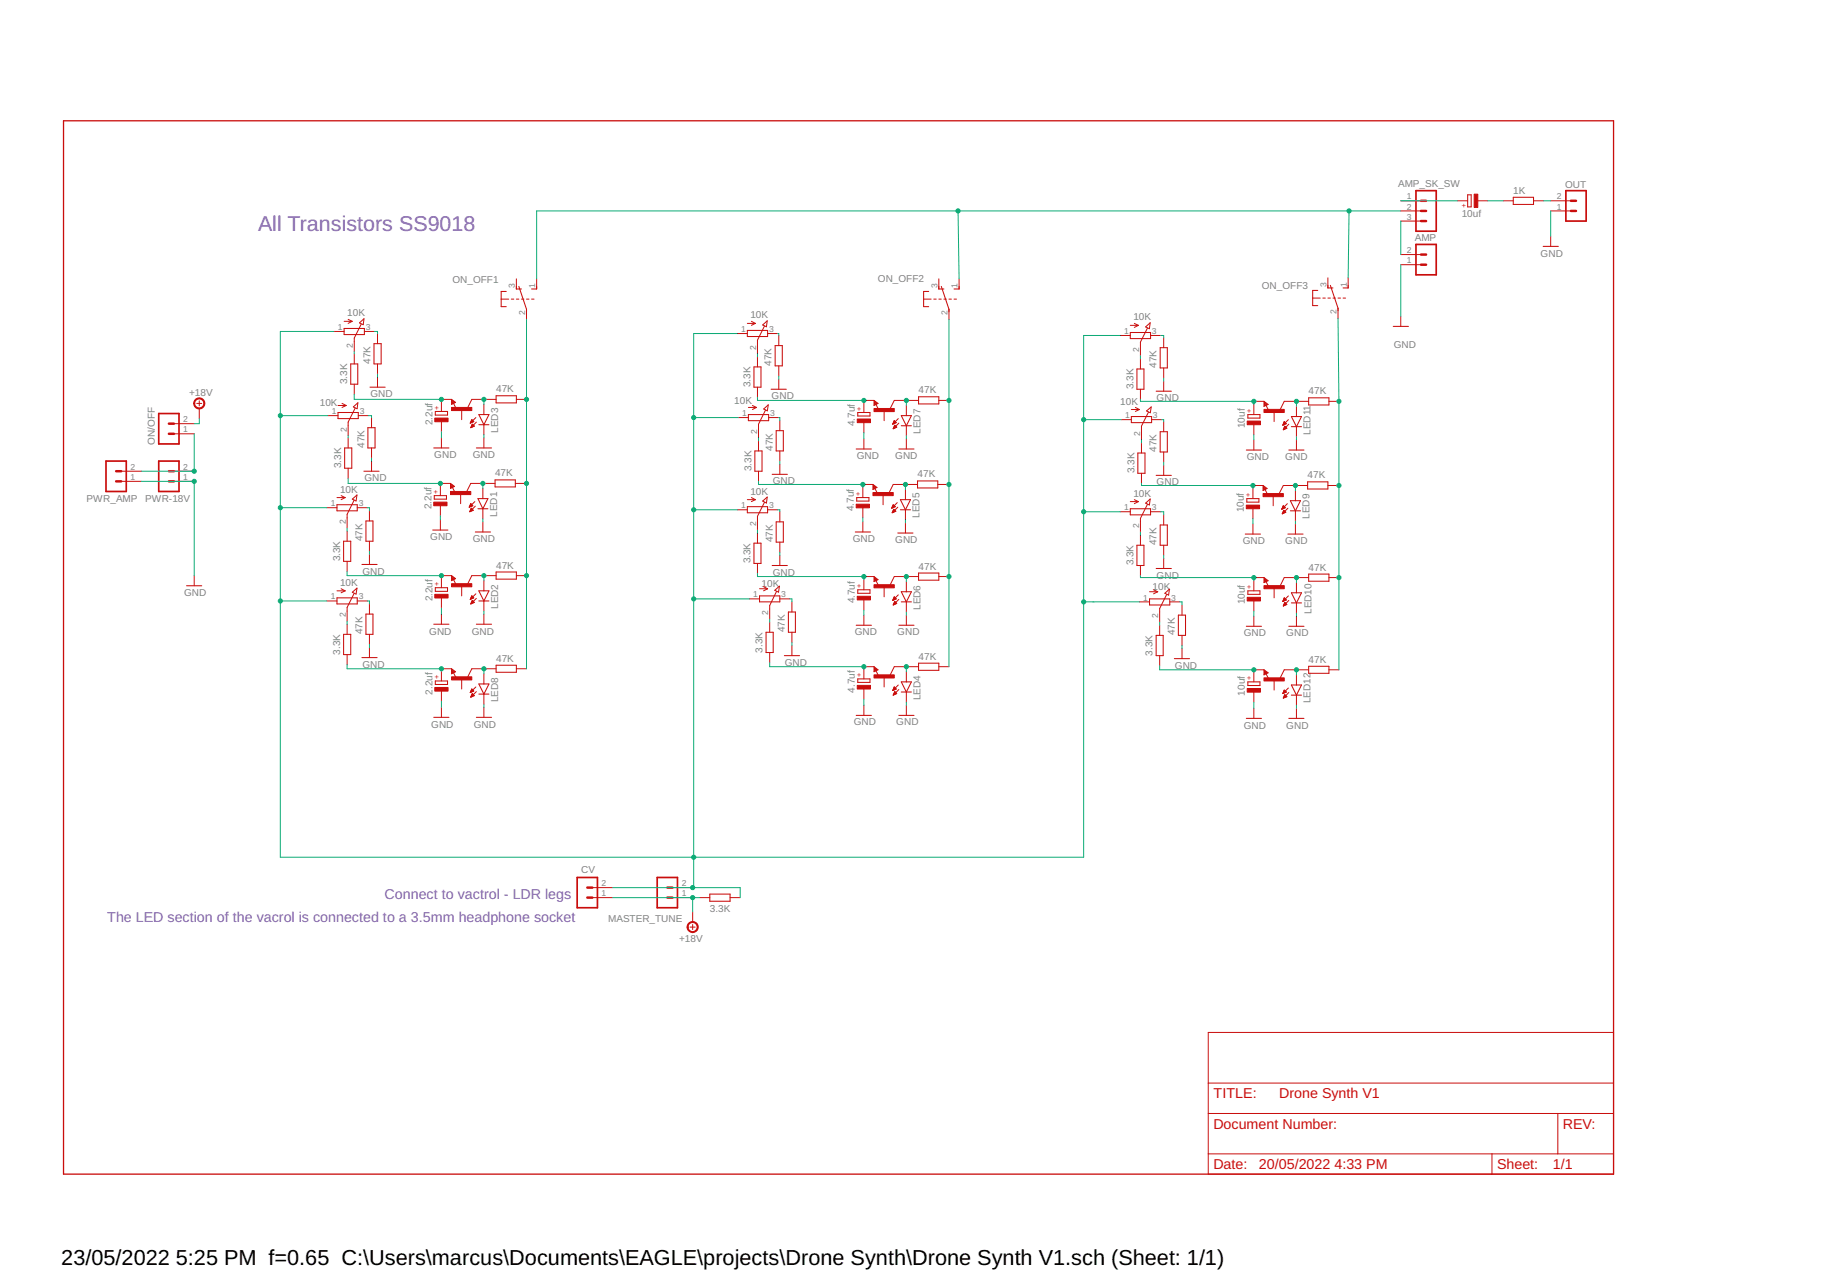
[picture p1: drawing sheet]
<svg xmlns="http://www.w3.org/2000/svg" width="297mm" height="210mm" viewBox="0 0 297 210" stroke-linecap="round" stroke-linejoin="round" font-family="sans-serif">
<g fill="none" stroke="#c90d0c" stroke-width=".16">
<path d="M228.2 32.7h3.3M228.2 34.4h3.3M228.2 36h3.3M237.5 32.7h1.6M240.8 32.7h1.6M244.9 32.7h1.7M249.9 32.7h1.6M252.7 32.7h3.3M252.7 38.5v1.7M252.7 34.4h3.3M54.4 54h1.7M56.1 52.4h1.3"/>
<path d="M56.7 52l.7 .4M57.4 52.4l-.7 .3M57.7 57.7v1.6M58.6 52.6l.7-.7-.1 1zM58.9 52.8l-1.2 2.3v2.2M59.4 54h1.6M61.5 54.4v1.6M61.5 59.3v1.7M81.7 48.7h1.2M83.3 48.7h.4M84.1 48.7h.4M84.1 45.4v1.7"/>
<path d="M85 48.7h.4M85.8 48.7h.4M85.8 50.4v1.6M86.6 48.7h.4M87.4 45.4v1.7M120.1 54.4h1.7M121.8 52.7h1.3M122.4 52.4l.7 .3M123.1 52.7l-.7 .3M123.4 58.1v1.7M124.3 53l.7-.7-.1 1zM124.6 53.1l-1.2 2.3v2.3"/>
<path d="M125.1 54.4h1.6M126.9 54.7v1.6M126.9 59.6v1.7M150.5 48.7h1.2M152.1 48.7h.4M153 48.7h.4M153 45.4v1.7M153.8 48.7h.4M154.6 48.7h.4M154.6 50.4v1.6M155.4 48.7h.5M156.3 45.4v1.7"/>
<path d="M182.5 54.7h1.7M184.2 53h1.3M184.8 52.7l.7 .3M185.5 53l-.7 .4M185.8 58.5v1.6M186.7 53.3l.7-.7-.1 1zM187 53.5l-1.2 2.3v2.2M187.5 54.7h1.6M189.6 55v1.7M189.6 60v1.6M213.9 48.6h1.2M215.5 48.6h.4"/>
<path d="M216.4 48.6h.4M216.4 45.3v1.6M217.2 48.6h.4M218 48.6h.4M218 50.2v1.7M218.8 48.6h.4M219.7 45.3v1.6M228.2 43.1h3.3M228.2 41.5h3.3M228.2 51.5v1.7M19.7 78.4h3.4M19.7 76.8h3.4"/>
<path d="M28.3 69h3.3M28.3 78.4h3.3M28.3 76.8h3.3M28.3 70.7h3.3M32 65.7h.9M32.5 65.3v.8M32.5 66.6v1.6M53.4 67.7h1.7M55.1 66.1h1.3M55.7 65.7l.7 .4M56.4 66.1l-.7 .3M56.7 71.4v1.6"/>
<path d="M56.7 76.3v1.7M57.6 66.3l.7-.7-.1 1zM57.7 62.6v1.7M57.9 66.5l-1.2 2.3v2.2M58.4 67.7h1.6M60.5 68.1v1.6M60.5 73v1.7M60.5 75.1v1.7M61.5 61.4v1.7M71.8 78.8h1.6M71.8 79.1v1.7M71.9 65.4v1.7"/>
<path d="M71.9 68.7v1.7M71.9 71.4v1.6M71.9 65.1h1.7M73.4 78.8l.7 .5-.7 .3zM73.6 65.1l.6 .5-.6 .3zM73.7 79.4l.4 .8M73.9 65.7l.4 .8M75.2 66.7v1.7M76.6 68.9h.1M76.7 68.9h.2M76.7 68.8h.3M76.7 68.7h.5"/>
<path d="M76.7 69.7h.1M76.8 68.6h.3M76.8 69.6h.2M76.8 69.5h.3M76.8 68.5h.2M76.8 69.4h.5M76.8 68.5h.1M76.8 69.4h.4M76.9 69.3h.3M76.9 69.3h.2M76.9 69.2h.1M77.2 68.7l-.3-.3-.3 .6"/>
<path d="M77.2 68.7l-.6 .3M77.3 69.4l-.3-.3-.3 .6M77.3 69.4l-.6 .3M77.5 68.1l-.9 .9M77.6 68.8l-.9 .9M78.4 78.8h-1.7l-.6 1.3M78.5 65.1h-1.6l-.7 1.3M78.7 79.6v1.7M78.8 65.9v1.7M78.8 69.2v1.7M78.8 71.4v1.6M79 78.8h1.7"/>
<path d="M79.2 65.1h1.6M84 78.8h1.6M84.1 65.1h1.7M120.3 68.1h1.6M121.9 66.4h1.4M122.6 66.1l.7 .3M123.3 66.4l-.7 .3M123.4 63.1v1.6M123.6 71.8v1.7M123.6 76.8v1.6M124.4 66.7l.8-.7-.2 1zM124.7 66.8l-1.1 2.3v2.3"/>
<path d="M125.2 68.1h1.7M126.9 61.8v1.6M127.1 68.6v1.6M127.1 73.5v1.6M127.1 75.6v1.7M140.6 79h1.6M140.6 79.4v1.7M140.8 65.6v1.6M140.8 68.9v1.6M140.8 71.5v1.7M140.8 65.3h1.6M142.2 79l.7 .4-.7 .4z"/>
<path d="M142.4 65.3l.7 .4-.7 .4zM142.6 79.6l.4 .8M142.7 65.9l.4 .8M144.1 66.9v1.7M145.5 69.1h.1M145.5 69h.1M145.5 69h.3M145.5 68.9h.4M145.5 69.8h.1M145.6 68.9h.4M145.6 69.8h.1M145.6 68.8h.3"/>
<path d="M145.6 69.7h.3M145.6 68.7h.3M145.6 69.7h.4M145.7 68.6h.1M145.7 69.6h.4M145.7 69.5h.3M145.7 69.4h.2M145.7 68.6l.3 .3-.5 .2zM145.8 69.4h.1M145.8 69.3h.1M145.8 69.3l.3 .3-.6 .3zM146.4 68.2l-.9 .9"/>
<path d="M146.5 69l-1 .9M147.2 79h-1.7l-.6 1.3M147.4 65.3h-1.7l-.6 1.3M147.5 79.8v1.6M147.7 66.1v1.6M147.7 69.4v1.6M147.7 71.5v1.7M147.8 79h1.7M148 65.3h1.7M152.8 79h1.7M153 65.3h1.6M182.7 68.4h1.6"/>
<path d="M184.3 66.7h1.4M185 66.4l.7 .3M185.7 66.7l-.7 .4M185.8 63.4v1.7M186 72.2v1.6M186 77.1v1.7M186.8 67l.8-.7-.2 1zM187.1 67.2l-1.1 2.2v2.3M187.6 68.4h1.7M189.6 62.1v1.7M189.6 68.7v1.7M189.6 73.7v1.6"/>
<path d="M189.6 75.8v1.7M204.2 79.1h1.6M204.2 79.6v1.7M204.3 65.9v1.7M204.3 69.2v1.7M204.3 71.7v1.6M204.3 65.4h1.7M205.8 79.1l.7 .5-.7 .3zM206 65.4l.6 .5-.6 .3zM206.1 79.8l.4 .8M206.3 66.1l.4 .8M207.6 67.1v1.6"/>
<path d="M209 69.3h.1M209.1 69.2h.2M209.1 69.1h.3M209.1 70h.1M209.1 69h.5M209.1 69h.4M209.1 69.9h.3M209.2 68.9h.3M209.2 69.8h.3M209.2 69.8h.5M209.2 68.9h.2M209.2 68.8h.1"/>
<path d="M209.2 69.7h.4M209.3 69.7h.2M209.3 69.6h.2M209.3 69.5h.1M209.6 69l-.3-.3-.3 .6M209.6 69l-.6 .3M209.7 69.8l-.4-.4-.2 .6M209.7 69.8l-.6 .2M209.9 68.4l-.9 .9M210 69.1l-.9 .9M210.8 79.1h-1.7l-.7 1.3M210.9 65.4h-1.6l-.7 1.3"/>
<path d="M211.1 79.9v1.7M211.2 66.2v1.7M211.2 69.5v1.7M211.2 71.7v1.6M211.4 79.1h1.7M211.6 65.4h1.6M216.4 79.1h1.6M216.5 65.4h1.7M31.6 93.8v1.7M53.3 97.9h1.6M53.3 82.7h1.6M54.9 81.1h1.3"/>
<path d="M54.9 96.3h1.3M55.6 80.8l.6 .3M55.6 95.9l.6 .4M56.2 81.1l-.6 .3M56.2 96.3l-.6 .3M56.6 86.6v1.6M56.6 91.5v1.6M57.4 81.3l.8-.6-.2 .9zM57.4 96.5l.8-.7-.2 1zM57.7 81.5l-1.1 2.3v2.2M57.7 96.7l-1.1 2.3v2.2M58.2 97.9h1.7"/>
<path d="M58.2 82.7h1.7M60.2 83.2v1.7M60.2 88.2v1.6M60.2 90.3v1.7M60.2 98.4v1.7M71.8 82.4v1.7M71.8 84.7v1.7M71.9 93.8h1.7M71.9 94.1v1.7M71.9 97.4v1.7M73.6 93.8l.6 .5-.6 .3zM73.9 94.4l.4 .8"/>
<path d="M75.1 80.4v1.7M75.2 95.5v1.6M76.5 82.6h.1M76.5 82.6h.2M76.5 82.5h.3M76.6 82.4h.4M76.6 83.4h.1M76.6 83.3h.2M76.6 82.3h.3M76.6 83.2h.3M76.6 82.2h.3M76.6 83.2h.5"/>
<path d="M76.6 97.6h.1M76.7 82.2h.1M76.7 83.1h.4M76.7 97.6h.2M76.7 82.1h.1M76.7 83h.3M76.7 97.5h.3M76.7 82.1l.3 .3-.5 .3zM76.7 83h.2M76.7 97.5h.5M76.7 98.4h.1M76.8 82.9h.1"/>
<path d="M76.8 97.4h.4M76.8 98.3h.1M76.8 82.8h.1M76.8 97.3h.3M76.8 98.3h.3M76.8 82.8l.3 .4-.6 .2zM76.8 97.2h.2M76.8 98.2h.5M76.8 97.2h.1M76.8 98.1h.4M76.9 98h.3M76.9 98h.2"/>
<path d="M76.9 97.9h.1M77 97.9l.3 .3-.6 .2zM77.2 97.4l-.3-.3-.3 .6M77.2 97.4l-.6 .3M77.4 81.7l-.9 1M77.4 82.5l-.9 .9M77.5 96.8l-.9 .9M77.6 97.5l-.9 .9M78.5 93.8h-1.6l-.7 1.3M78.7 82.9v1.7M78.7 85v1.7M78.8 94.6v1.7"/>
<path d="M78.8 97.9v1.7M79.2 93.8h1.6M84.1 93.8h1.7M120.1 83.1h1.7M121.8 81.4h1.3M122.1 97.6h1.7M122.4 81.1l.7 .3M123.1 81.4l-.7 .3M123.4 86.9v1.6M123.4 91.8v1.7M123.8 95.9h1.3M124.3 81.7l.7-.7-.1 1z"/>
<path d="M124.4 95.6l.7 .3M124.6 81.9l-1.2 2.2v2.3M125.1 83.1h1.6M125.1 95.9l-.7 .4M126.2 96.2l.8-.7-.1 1zM126.5 96.4l-1.1 2.3v2.2M127.1 83.4v1.6M127.1 88.3v1.7M127.1 90.5v1.7M127.1 97.6h1.6M129 98.1v1.6M140.6 82.7v1.7"/>
<path d="M140.6 85v1.7M140.8 94h1.6M140.8 94.5v1.6M140.8 97.8v1.6M142.4 94l.7 .5-.7 .3zM142.7 94.6l.4 .8M143.9 80.6v1.7M144.1 95.6v1.7M145.3 82.8h.1M145.4 82.7h.2M145.4 82.6h.3M145.4 82.6h.5"/>
<path d="M145.4 83.5h.1M145.4 82.5h.4M145.4 83.5h.2M145.5 82.4h.2M145.5 83.4h.3M145.5 83.3h.4M145.5 97.8h.1M145.5 82.3h.1M145.5 83.2h.4M145.5 97.7h.3M145.5 83.2h.3M145.5 97.6h.4"/>
<path d="M145.6 83.1h.2M145.6 97.6h.4M145.6 98.5h.1M145.6 83h.1M145.6 97.5h.3M145.6 98.5h.3M145.6 98.4h.4M145.6 98.3h.5M145.7 97.4h.1M145.7 97.3h.1M145.7 98.3h.3M145.7 98.2h.3"/>
<path d="M145.7 97.3l.3 .3-.5 .3zM145.8 98.1h.1M145.8 98h.1M145.8 98l.3 .3-.6 .3zM145.9 82.6l-.4-.3-.2 .5M145.9 82.6l-.6 .2M146 83.3l-.4-.3-.2 .6M146 83.3l-.6 .3M146.2 81.9l-.9 .9M146.3 82.7l-.9 .9M146.4 96.9l-.9 1M146.5 97.7l-1 .9"/>
<path d="M147.4 94h-1.7l-.6 1.3M147.5 83.1v1.6M147.5 85.2v1.7M147.7 94.8v1.6M147.7 98.1v1.6M148 94h1.7M153 94h1.6M182.5 83.4h1.7M184.2 81.7h1.3M184.8 81.4l.7 .3M185.5 81.7l-.7 .4M185.7 98.1h1.6"/>
<path d="M185.8 87.2v1.7M185.8 92.2v1.6M186.7 82l.7-.7-.1 1zM187 82.2l-1.2 2.3v2.2M187.3 96.4h1.3M187.5 83.4h1.6M188 96.1l.6 .3M188.6 96.4l-.6 .4M189.6 83.9v1.7M189.6 88.9v1.6M189.6 91v1.6M189.8 96.7l.7-.7-.1 1z"/>
<path d="M190.1 96.9l-1.1 2.3v2.2M190.6 98.1h1.7M192.6 98.6v1.6M204.2 82.9v1.7M204.2 85.4v1.6M204.3 94.1h1.7M204.3 94.6v1.7M204.3 97.9v1.7M206 94.1l.6 .5-.6 .4zM206.3 94.8l.4 .8M207.5 80.8v1.6M207.6 95.8v1.6"/>
<path d="M208.9 83h.1M208.9 82.9h.1M208.9 82.8h.3M208.9 82.8h.4M208.9 83.7h.1M209 83.7h.1M209 82.7h.4M209 82.6h.3M209 83.6h.3M209 98h.1M209 83.5h.4M209.1 82.5h.1"/>
<path d="M209.1 97.9h.1M209.1 83.5h.4M209.1 82.4h.1M209.1 83.4h.3M209.1 97.9h.3M209.1 83.3h.2M209.1 97.8h.4M209.1 98.7h.1M209.1 83.2h.2M209.1 97.7h.4M209.1 98.7h.2M209.2 83.2h.1"/>
<path d="M209.2 97.6h.3M209.2 83.2l-.3 .5M209.2 83.2l.3 .3-.6 .2M209.2 98.6h.3M209.2 97.6h.2M209.2 98.5h.4M209.2 97.5h.1M209.3 97.5h.1M209.3 98.4h.2M209.3 97.4l-.3 .6M209.3 97.4l.3 .4-.6 .2M209.3 98.3h.2"/>
<path d="M209.3 98.3h.1M209.3 98.2h.1M209.3 98.2l.4 .3-.6 .3zM209.4 82.7l-.3-.3-.2 .6M209.4 82.7l-.5 .3M209.8 82.1l-.9 .9M209.8 82.8l-.9 .9M209.9 97.1l-.9 .9M210 97.9l-.9 .9M210.9 94.1h-1.6l-.7 1.4M211.1 83.2v1.7M211.1 85.4v1.6"/>
<path d="M211.2 95v1.6M211.2 98.3v1.6M211.6 94.1h1.6M216.5 94.1h1.7M56.6 101.7v1.7M56.6 106.7v1.6M60.2 103.4v1.6M60.2 105.5v1.7M71.9 100.1v1.6M71.9 109.3v1.7M71.9 112.6v1.7M71.9 115.3v1.6"/>
<path d="M71.9 109h1.7M73.6 109l.6 .5-.6 .3zM73.9 109.6l.4 .8M75.2 110.6v1.7M76.6 112.9h.1M76.7 112.8h.1M76.7 112.7h.3M76.7 112.6h.4M76.7 113.6h.1M76.8 112.6h.4M76.8 113.5h.1M76.8 112.5h.3"/>
<path d="M76.8 113.5h.2M76.8 112.5h.2M76.8 113.4h.4M76.8 112.4h.2M76.8 113.3h.5M76.9 112.3h.1M76.9 113.3h.3M76.9 112.3l-.3 .6M76.9 112.3l.3 .3-.6 .3M76.9 113.2h.2M76.9 113.1h.1M77 113l-.3 .6"/>
<path d="M77 113l.3 .4-.6 .2M77.5 112l-.9 .9M77.6 112.7l-.9 .9M78.5 109h-1.6l-.7 1.3M78.8 100.1v1.6M78.8 109.8v1.7M78.8 113.1v1.7M78.8 115.3v1.6M79.2 109h1.6M84.1 109h1.7M125.4 101.4v1.6M125.4 106.3v1.7"/>
<path d="M129 103v1.7M129 105.2v1.6M140.8 100.2v1.7M140.8 109v1.6M140.8 112.3v1.6M140.8 114.9v1.7M140.8 108.6h1.6M142.4 108.6l.7 .6-.7 .3zM142.7 109.3l.4 .8M144.1 110.3v1.7M145.5 112.5h.1M145.5 112.4h.3"/>
<path d="M145.5 113.3h.1M145.6 112.3h.4M145.6 113.2h.2M145.6 112.2h.4M145.6 113.1h.3M145.6 112.2h.3M145.6 113.1h.4M145.6 112.1h.3M145.7 112.1h.1M145.7 113h.4M145.7 112h.1M145.7 112.9h.3"/>
<path d="M145.7 112l.3 .3-.5 .2zM145.7 112.9h.2M145.8 112.8h.1M145.8 112.7h.1M145.8 112.7l-.3 .6M145.8 112.7l.3 .3-.6 .3M146.4 111.6l-.9 .9M146.5 112.4l-1 .9M147.4 108.6h-1.7l-.6 1.4M147.7 100.2v1.7M147.7 109.5v1.6M147.7 112.8v1.6"/>
<path d="M147.7 114.9v1.7M148 108.6h1.7M153 108.6h1.6M189 101.9v1.6M189 106.8v1.7M192.6 103.5v1.7M192.6 105.7v1.6M204.3 100.4v1.7M204.3 109.5v1.6M204.3 112.8v1.6M204.3 115.4v1.7M204.3 109.2h1.7"/>
<path d="M206 109.2l.6 .4-.6 .4zM206.3 109.8l.4 .8M207.6 110.8v1.7M209 113h.1M209.1 112.9h.2M209.1 112.9h.3M209.1 113.7h.1M209.1 112.8h.5M209.1 112.7h.4M209.1 113.7h.3M209.2 112.6h.3M209.2 113.6h.3"/>
<path d="M209.2 112.6h.2M209.2 113.5h.5M209.2 112.5h.1M209.2 113.5h.4M209.3 113.4h.2M209.3 113.3h.2M209.3 113.3h.1M209.6 112.8l-.3-.3-.3 .5M209.6 112.8l-.6 .2M209.7 113.5l-.4-.3-.2 .6M209.7 113.5l-.6 .3M209.9 112.1l-.9 .9"/>
<path d="M210 112.9l-.9 .9M210.9 109.2h-1.6l-.7 1.3M211.2 100.4v1.7M211.2 110v1.6M211.2 113.3v1.6M211.2 115.4v1.7M211.6 109.2h1.6M216.5 109.2h1.7M96.5 146.3h3.3M96.5 144.7h3.3M109.6 146.3h3.3M109.6 144.7h3.3"/>
<path d="M112.4 151.1h.9M112.9 148.6v1.7M112.9 150.7v.8M114 146.3h1.7M119 146.3h1.6M196.9 168.3h66v23h-66zM196.9 176.5h66M196.9 181.5h66M196.9 188h66M243.1 188v3.3M253.8 181.5v6.5"/>
</g>
<g fill="none" stroke="#c90d0c" stroke-width=".17">
<path d="M239.1 31.7h.6v2h-.6zM246.6 32.2h3.3v1.1h-3.3zM56.1 53.5h3.3v1h-3.3zM57.1 59.3h1.2v3.3h-1.2zM60.9 56h1.2v3.3h-1.2zM82.5 47.5h-.8v2.5h.8M84.1 46.7v.4h.9M84.5 46.7l1.3 3.7v.4M87.4 46.7v.4h-.8M121.8 53.8h3.3v1h-3.3zM122.9 59.8h1.1v3.3h-1.1zM126.3 56.3h1.2v3.3h-1.2z"/>
<path d="M151.3 47.5h-.8v2.5h.8M153 46.7v.4h.8M153.4 46.7l1.2 3.7v.4M156.3 46.7v.4h-.9M184.2 54.2h3.3v1h-3.3zM189 56.7h1.2v3.3h-1.2zM214.7 47.3h-.8v2.5h.8M216.4 46.5v.4h.8M216.8 46.5l1.2 3.7v.4M219.7 46.5v.4h-.9M227 53.2h2.5M251.4 40.2h2.5"/>
<path d="M55.1 67.2h3.3v1h-3.3zM56.2 73h1.1v3.3h-1.1zM59.3 76.8h2.5M59.9 69.7h1.2v3.3h-1.2zM60.3 63.1h2.5M70.7 73h2.5M70.9 67.1h2v.5h-2zM73.7 79.3l-.1-.1v.2l.3-.1-.4-.3v.4M73.9 65.6l-.2-.1v.2l.4-.1-.4-.3v.4M77.6 73h2.5M78 67.6h1.7l-.9 1.6zM78 69.2h1.7"/>
<path d="M80.7 78.2h3.3v1.2h-3.3zM80.8 64.5h3.3v1.2h-3.3zM121.9 67.6h3.3v1h-3.3zM123 73.5h1.2v3.3h-1.2zM125.6 63.4h2.5M125.8 77.3h2.5M126.5 70.2h1.1v3.3h-1.1zM139.5 73.2h2.5M139.8 67.2h2v.6h-2zM142.6 79.4h-.2v.2l.3-.2-.4-.3v.5M142.7 65.7h-.1v.2l.3-.2-.4-.3v.5M146.5 73.2h2.4"/>
<path d="M146.9 67.7h1.6l-.8 1.7zM146.9 69.4h1.6M149.5 78.4h3.3v1.1h-3.3zM149.7 64.7h3.3v1.1h-3.3zM184.3 67.9h3.3v1h-3.3zM185.3 60.1h1.1v3.3h-1.1zM185.4 73.8h1.2v3.3h-1.2zM188.4 63.8h2.5M188.4 77.5h2.5M189 70.4h1.2v3.3h-1.2zM203.1 73.3h2.4M203.3 67.6h2v.5h-2z"/>
<path d="M206.1 79.6l-.1-.1v.3l.3-.2-.4-.3v.5M206.3 65.9l-.2-.1v.3l.4-.2-.5-.3v.5M210 73.3h2.5M210.4 67.9h1.7l-.9 1.6zM210.4 69.5h1.7M213.1 78.5h3.3v1.2h-3.3zM213.2 64.8h3.3v1.2h-3.3zM30.4 95.5h2.5M54.9 82.3h3.3v.9h-3.3zM54.9 97.4h3.3v1h-3.3zM56 88.2h1.1v3.3h-1.1zM59 92h2.4"/>
<path d="M59.6 84.9h1.2v3.3h-1.2zM70.5 86.4h2.5M70.8 80.8h1.9v.5h-1.9zM70.9 95.8h2v.6h-2zM73.9 94.3l-.2-.1v.3l.4-.2-.4-.3v.5M77.4 86.7h2.5M77.9 81.3h1.6l-.8 1.6zM77.9 82.9h1.6M78 96.3h1.7l-.9 1.6zM78 97.9h1.7M80.8 93.2h3.3v1.2h-3.3zM121.8 82.6h3.3v1h-3.3z"/>
<path d="M122.9 88.5h1.1v3.3h-1.1zM123.8 97.1h3.3v1h-3.3zM125.8 92.2h2.5M126.5 85h1.1v3.3h-1.1zM128.5 99.7h1.1v3.3h-1.1zM139.4 86.7h2.4M139.6 81.1h2v.6h-2zM139.8 96.1h2v.6h-2zM142.7 94.5l-.1-.1v.2l.3-.1-.4-.4v.5M146.3 86.9h2.5M146.7 81.4h1.7l-.9 1.7zM146.7 83.1h1.7"/>
<path d="M146.9 96.4h1.6l-.8 1.7zM146.9 98.1h1.6M149.7 93.4h3.3v1.2h-3.3zM184.2 82.9h3.3v1h-3.3zM185.3 88.9h1.1v3.3h-1.1zM187.3 97.6h3.3v1h-3.3zM188.4 92.6h2.5M189 85.6h1.2v3.3h-1.2zM202.9 87h2.5M203.2 81.3h1.9v.5h-1.9zM203.3 96.3h2v.6h-2zM206.3 94.6h-.2v.2l.4-.2-.5-.3v.5"/>
<path d="M209.8 87h2.5M210.2 83.2h1.7M210.2 81.6h1.7l-.8 1.6zM210.4 96.6h1.7l-.9 1.7zM210.4 98.3h1.7M213.2 93.6h3.3v1.1h-3.3zM56 103.4h1.1v3.3h-1.1zM59 107.2h2.4M59.6 100.1h1.2v3.3h-1.2zM70.7 101.7h2.5M70.7 116.9h2.5M70.9 111h2v.5h-2z"/>
<path d="M73.9 109.5l-.2-.1v.2l.4-.1-.4-.3v.4M77.6 101.7h2.5M77.6 116.9h2.5M78 111.5h1.7l-.9 1.6zM78 113.1h1.7M80.8 108.4h3.3v1.2h-3.3zM124.8 103h1.2v3.3h-1.2zM127.8 106.8h2.5M139.5 101.9h2.5M139.5 116.6h2.5M139.8 110.6h2v.6h-2zM142.7 109.2l-.1-.1v.2l.3-.1-.4-.4v.5"/>
<path d="M146.5 101.9h2.4M146.5 116.6h2.4M146.9 111.1h1.6l-.8 1.7zM146.9 112.8h1.6M149.7 108.1h3.3v1.1h-3.3zM188.4 103.5h1.1v3.3h-1.1zM191.3 107.3h2.5M192 100.2h1.2v3.3h-1.2zM203.1 102.1h2.4M203.1 117.1h2.4M203.3 111.1h2v.6h-2zM206.3 109.6h-.2v.2l.4-.2-.5-.3v.5"/>
<path d="M210 102.1h2.5M210 117.1h2.5M210.4 111.6h1.7l-.9 1.7zM210.4 113.3h1.7M213.2 108.6h3.3v1.1h-3.3zM115.7 145.7h3.3v1.2h-3.3z"/>
</g>
<g fill="#c90d0c" stroke="#c90d0c" stroke-width=".16">
<path d="M73.4 80.1h3.3v.5h-3.3z"/>
<path d="M70.7 81.8h2.1v.6h-2.1z"/>
<path d="M73.6 95.1h3.3v.5h-3.3z"/>
<path d="M70.8 96.9h2.2v.6h-2.2z"/>
<path d="M73.6 66.4h3.3v.5h-3.3z"/>
<path d="M70.8 68.1h2.2v.6h-2.2z"/>
<path d="M142.2 80.3h3.3v.5h-3.3z"/>
<path d="M139.5 82.2h2.2v.6h-2.2z"/>
<path d="M142.4 95.3h3.3v.5h-3.3z"/>
<path d="M139.7 97.2h2.1v.6h-2.1z"/>
<path d="M142.4 66.6h3.3v.5h-3.3z"/>
<path d="M139.7 68.3h2.1v.6h-2.1z"/>
<path d="M205.8 80.4h3.3v.5h-3.3z"/>
<path d="M203.1 82.3h2.1v.6h-2.1z"/>
<path d="M206 95.4h3.3v.5h-3.3z"/>
<path d="M203.2 97.3h2.2v.6h-2.2z"/>
<path d="M206 66.7h3.3v.5h-3.3z"/>
<path d="M203.2 68.6h2.2v.6h-2.2z"/>
<path d="M240.2 31.6h.6v2.2h-.6z"/>
<path d="M73.6 110.3h3.3v.5h-3.3z"/>
<path d="M70.8 112h2.2v.6h-2.2z"/>
<path d="M142.4 110h3.3v.5h-3.3z"/>
<path d="M139.7 111.7h2.1v.6h-2.1z"/>
<path d="M206 110.5h3.3v.5h-3.3z"/>
<path d="M203.2 112.2h2.2v.6h-2.2z"/>
</g>
<path d="M230.7 39.8h3.3v5h-3.3zM230.7 31.1h3.3v6.6h-3.3zM255.1 31.1h3.3v4.9h-3.3zM17.3 75.1h3.3v5h-3.3zM25.9 75.1h3.3v5h-3.3zM25.9 67.4h3.3v4.9h-3.3zM94 143h3.3v4.9h-3.3zM107.1 143h3.3v4.9h-3.3z" fill="none" stroke="#c90d0c" stroke-width=".28"/>
<g fill="none" stroke="#c90d0c" stroke-width=".4">
<path d="M231.5 32.7h.9M231.5 34.4h.9M231.5 36h.9M256 32.7h.8M256 34.4h.8M231.5 41.5h.9M231.5 43.1h.9M18.9 76.8h.8M18.9 78.4h.8M27.5 76.8h.8M27.5 78.4h.8M27.5 69h.8"/>
<path d="M27.5 70.7h.8M95.7 144.7h.8M95.7 146.3h.8M108.7 144.7h.9M108.7 146.3h.9"/>
</g>
<g fill="#c90d0c" stroke="#c90d0c" stroke-width=".16">
<path d="M31.7 65.2a.91 .91 0 0 1 1.5 0 .91 .91 0 0 1-.4 1.4 .91 .91 0 0 1-1.2-.9h.1a.75 .75 0 0 1 1.1-.6 .75 .75 0 0 1 .1 1.3 .75 .75 0 0 1-1.2-.4v-.3h-.1z" fill-rule="evenodd"/>
<path d="M112.1 150.5a.91 .91 0 0 1 1.5 0 .91 .91 0 0 1-.4 1.4 .91 .91 0 0 1-1.2-.8h.1a.74 .74 0 0 1 1.1-.6 .74 .74 0 0 1 .1 1.2 .74 .74 0 0 1-1.2-.4v-.2h-.1z" fill-rule="evenodd"/>
</g>
<path d="M10.4 19.7h252.5v171.6h-252.5z" fill="none" stroke="#c90d0c" stroke-width=".21"/>
<g fill="none" stroke="#0dab76" stroke-width=".16">
<path d="M156.1 34.4l.2 11M219.8 34.4l-.1 10.9M228.2 36v5.5M228.2 34.4h-140.8v11M228.2 32.7h9.3M242.4 32.7h2.5M251.5 32.7h1.2M252.7 34.4v4.1M54.4 54h-8.7v85.7h130.9v-85h5.9M57.7 57.3v.4M61 54h.5v.4M85.8 52v57"/>
<path d="M120.1 54.4h-7.1v90.3M123.4 57.7v.4M126.7 54.4h.2v.3M154.6 52v56.6M185.8 58v.5M189.1 54.7h.5v.3M218 51.9l.2 13.5v43.8M228.2 43.1v8.4M23.1 78.4h8.5v15.4M31.6 70.7v6.1h-8.5M32.5 68.2v.8h-.9M45.7 67.7h7.7"/>
<path d="M56.7 78v.8h15.1v.3M56.7 71v.4M57.7 64.3v.8h14.2v.3M60 67.7h.5v.4M60.5 74.7v.4M61.5 61v.4M71.9 70.4v1M78.4 78.8h.6M78.5 65.1h.7M78.7 78.8v.8M78.8 65.1v.8M78.8 70.9v.5"/>
<path d="M85.6 78.8h.2M113 68.1h7.3M123.4 64.7v.6h17.4v.3M123.6 78.4v.6h17v.4M123.6 71.4v.4M126.9 61.3v.5M126.9 68.1h.2v.5M127.1 75.1v.5M140.8 70.5v1M147.2 79h.6M147.4 65.3h.6M147.5 79v.8"/>
<path d="M147.7 65.3v.8M147.7 71v.5M154.5 79h.1M176.6 68.4h6.1M185.8 65.1v.3h18.5v.5M186 78.8v.3h18.2v.5M186 71.7v.5M189.3 68.4h.3v.3M189.6 61.6v.5M189.6 75.3v.5M204.3 70.9v.8M210.8 79.1h.6"/>
<path d="M210.9 65.4h.7M211.1 79.1v.8M211.2 65.4v.8M211.2 71.2v.5M218 79.1h.2M45.7 82.7h7.6M45.7 97.9h7.6M56.6 93.1v.7h15.3v.3M56.6 86v.6M59.9 82.7h.3v.5M59.9 97.9h.3v.5M60.2 89.8v.5"/>
<path d="M71.8 84.1v.6M71.9 99.1v1M78.5 93.8h.7M78.7 84.6v.4M78.8 93.8v.8M78.8 99.6v.5M113 83.1h7.1M113 97.6h9.1M123.4 93.5v.5h17.4v.5M123.4 86.4v.5M126.7 83.1h.4v.3M127.1 90v.5"/>
<path d="M128.7 97.6h.3v.5M140.6 84.4v.6M140.8 99.4v.8M147.4 94h.6M147.5 84.7v.5M147.7 94v.8M147.7 99.7v.5M176.6 83.4h5.9M176.6 98.1h9.1M185.8 93.8v.3h18.5v.5M185.8 86.7v.5M189.1 83.4h.5v.5"/>
<path d="M189.6 90.5v.5M192.3 98.1h.3v.5M204.2 84.6v.8M204.3 99.6v.8M210.9 94.1h.7M211.1 84.9v.5M211.2 94.1v.9M211.2 99.9v.5M56.6 108.3v.7h15.3v.3M56.6 101.2v.5M60.2 105v.5M71.9 114.3v1"/>
<path d="M78.5 109h.7M78.8 109v.8M78.8 114.8v.5M125.4 108v.6h15.4v.4M125.4 100.9v.5M129 104.7v.5M140.8 113.9v1M147.4 108.6h.6M147.7 108.6v.9M147.7 114.4v.5M189 108.5v.7h15.3v.3M189 101.4v.5"/>
<path d="M192.6 105.2v.5M204.3 114.4v1M210.9 109.2h.7M211.2 109.2v.8M211.2 114.9v.5M99.8 146.3h14.2M99.8 144.7h20.8v1.6M112.9 146.3v2.3"/>
</g>
<g fill="#0dab76" stroke="#0dab76" stroke-width=".16">
<circle cx="31.6" cy="78.4" r=".34"/>
<circle cx="78.7" cy="78.8" r=".34"/>
<circle cx="71.8" cy="78.8" r=".34"/>
<circle cx="78.8" cy="93.8" r=".34"/>
<circle cx="78.8" cy="65.1" r=".34"/>
<circle cx="71.9" cy="65.1" r=".34"/>
<circle cx="147.5" cy="79" r=".34"/>
<circle cx="147.7" cy="94" r=".34"/>
<circle cx="211.1" cy="79.1" r=".34"/>
<circle cx="211.2" cy="94.1" r=".34"/>
<circle cx="211.2" cy="65.4" r=".34"/>
<circle cx="31.6" cy="76.8" r=".34"/>
<circle cx="156.1" cy="34.4" r=".34"/>
<circle cx="219.8" cy="34.4" r=".34"/>
<circle cx="71.9" cy="93.8" r=".34"/>
<circle cx="140.8" cy="65.3" r=".34"/>
<circle cx="140.6" cy="79" r=".34"/>
<circle cx="140.8" cy="94" r=".34"/>
<circle cx="204.3" cy="65.4" r=".34"/>
<circle cx="204.2" cy="79.1" r=".34"/>
<circle cx="204.3" cy="94.1" r=".34"/>
<circle cx="147.7" cy="65.3" r=".34"/>
<circle cx="154.6" cy="79" r=".34"/>
<circle cx="154.6" cy="65.3" r=".34"/>
<circle cx="154.6" cy="94" r=".34"/>
<circle cx="218.2" cy="79.1" r=".34"/>
<circle cx="218.2" cy="65.4" r=".34"/>
<circle cx="218.2" cy="94.1" r=".34"/>
<circle cx="112.9" cy="146.3" r=".34"/>
<circle cx="78.8" cy="109" r=".34"/>
<circle cx="71.9" cy="109" r=".34"/>
<circle cx="85.8" cy="78.8" r=".34"/>
<circle cx="85.8" cy="65.1" r=".34"/>
<circle cx="85.8" cy="93.8" r=".34"/>
<circle cx="147.7" cy="108.6" r=".34"/>
<circle cx="140.8" cy="108.6" r=".34"/>
<circle cx="211.2" cy="109.2" r=".34"/>
<circle cx="204.3" cy="109.2" r=".34"/>
<circle cx="176.6" cy="68.4" r=".34"/>
<circle cx="176.6" cy="83.4" r=".34"/>
<circle cx="45.7" cy="67.7" r=".34"/>
<circle cx="45.7" cy="82.7" r=".34"/>
<circle cx="113" cy="139.7" r=".34"/>
<circle cx="112.9" cy="144.7" r=".34"/>
<circle cx="113" cy="68.1" r=".34"/>
<circle cx="113" cy="83.1" r=".34"/>
<circle cx="45.7" cy="97.9" r=".34"/>
<circle cx="113" cy="97.6" r=".34"/>
<circle cx="176.6" cy="98.1" r=".34"/>
</g>
<text font-size="3.5" fill="#8252c2" x="42" y="37.7">All Transistors SS9018</text>
<g font-size="3.5">
<text x="10" y="206.1">23/05/2022</text>
<text x="28.7" y="206.1">5:25 PM f=0.65 C:\Users\marcus\Documents\EAGLE\projects\Drone Synth\Drone Synth V1.sch (Sheet: 1/1)</text>
</g>
<g font-size="2.3" fill="#8252c2">
<text x="62.7" y="146.5">Connect to vactrol - LDR legs</text>
<text x="17.4" y="150.3">The LED section of the vacrol is connected to a 3.5mm headphone socket</text>
</g>
<g font-size="2.3" fill="#c90d0c">
<text x="197.7" y="179">TITLE:</text>
<text x="208.4" y="179">Drone Synth V1</text>
<text x="197.7" y="183.9">Document Number:</text>
<text x="254.7" y="183.9">REV:</text>
<text x="197.7" y="190.5">Date:</text>
<text x="205.1" y="190.5">20/05/2022</text>
<text x="217.4" y="190.5">4:33 PM</text>
<text x="243.9" y="190.5">Sheet:</text>
<text x="253" y="190.5">1/1</text>
</g>
<g font-size="1.6" fill="#808080">
<text x="227.8" y="30.4">AMP_SK_SW</text>
<text x="238.2" y="35.4">10uf</text>
<text x="246.6" y="31.6">1K</text>
<text x="255" y="30.6">OUT</text>
<text x="230.5" y="39.3">AMP</text>
<text x="251" y="41.8">GND</text>
<text x="73.7" y="46.2">ON_OFF1</text>
<text x="143" y="46">ON_OFF2</text>
<text x="205.6" y="47">ON_OFF3</text>
<text x="56.6" y="51.5">10K</text>
<text x="122.3" y="51.9">10K</text>
<text x="184.7" y="52.2">10K</text>
<text x="60.4" y="59.3" transform="rotate(-90 60.4 59.3)">47K</text>
<text x="125.7" y="59.6" transform="rotate(-90 125.7 59.6)">47K</text>
<text x="188.5" y="60" transform="rotate(-90 188.5 60)">47K</text>
<text x="227.1" y="56.7">GND</text>
<text x="30.8" y="64.5">+18V</text>
<text x="56.6" y="62.6" transform="rotate(-90 56.6 62.6)">3.3K</text>
<text x="60.4" y="64.8">GND</text>
<text x="80.8" y="63.9">47K</text>
<text x="119.6" y="65.9">10K</text>
<text x="122.3" y="63.1" transform="rotate(-90 122.3 63.1)">3.3K</text>
<text x="125.7" y="65.1">GND</text>
<text x="149.7" y="64.1">47K</text>
<text x="184.7" y="63.4" transform="rotate(-90 184.7 63.4)">3.3K</text>
<text x="188.5" y="65.4">GND</text>
<text x="213.2" y="64.3">47K</text>
<text x="52.1" y="66.2">10K</text>
<text x="70.4" y="69.3" transform="rotate(-90 70.4 69.3)">2.2uf</text>
<text x="81.2" y="70.5" transform="rotate(-90 81.2 70.5)">LED3</text>
<text x="139.3" y="69.5" transform="rotate(-90 139.3 69.5)">4.7uf</text>
<text x="150" y="70.7" transform="rotate(-90 150 70.7)">LED7</text>
<text x="182.5" y="66.1">10K</text>
<text x="202.8" y="69.8" transform="rotate(-90 202.8 69.8)">10uf</text>
<text x="213.6" y="70.9" transform="rotate(-90 213.6 70.9)">LED11</text>
<text x="25.2" y="72.5" transform="rotate(-90 25.2 72.5)">ON/OFF</text>
<text x="55.6" y="76.3" transform="rotate(-90 55.6 76.3)">3.3K</text>
<text x="59.4" y="73" transform="rotate(-90 59.4 73)">47K</text>
<text x="70.8" y="74.7">GND</text>
<text x="77" y="74.7">GND</text>
<text x="80.7" y="77.6">47K</text>
<text x="122.4" y="76.8" transform="rotate(-90 122.4 76.8)">3.3K</text>
<text x="125.9" y="73.5" transform="rotate(-90 125.9 73.5)">47K</text>
<text x="139.6" y="74.8">GND</text>
<text x="145.9" y="74.8">GND</text>
<text x="149.5" y="77.8">47K</text>
<text x="184.8" y="77.1" transform="rotate(-90 184.8 77.1)">3.3K</text>
<text x="188.5" y="73.7" transform="rotate(-90 188.5 73.7)">47K</text>
<text x="203.2" y="75">GND</text>
<text x="209.4" y="75">GND</text>
<text x="213.1" y="78">47K</text>
<text x="14.1" y="81.8">PWR_AMP</text>
<text x="23.6" y="81.8">PWR-18V</text>
<text x="55.4" y="80.3">10K</text>
<text x="59.4" y="78.5">GND</text>
<text x="70.3" y="83" transform="rotate(-90 70.3 83)">2.2uf</text>
<text x="122.3" y="80.6">10K</text>
<text x="125.9" y="78.9">GND</text>
<text x="139.1" y="83.3" transform="rotate(-90 139.1 83.3)">4.7uf</text>
<text x="184.7" y="80.9">10K</text>
<text x="188.5" y="79.1">GND</text>
<text x="202.7" y="83.5" transform="rotate(-90 202.7 83.5)">10uf</text>
<text x="59" y="88.2" transform="rotate(-90 59 88.2)">47K</text>
<text x="70.1" y="88">GND</text>
<text x="77" y="88.4">GND</text>
<text x="81" y="84.2" transform="rotate(-90 81 84.2)">LED1</text>
<text x="125.9" y="88.4" transform="rotate(-90 125.9 88.4)">47K</text>
<text x="138.9" y="88.4">GND</text>
<text x="145.9" y="88.5">GND</text>
<text x="149.8" y="84.4" transform="rotate(-90 149.8 84.4)">LED5</text>
<text x="188.5" y="88.9" transform="rotate(-90 188.5 88.9)">47K</text>
<text x="202.5" y="88.7">GND</text>
<text x="209.4" y="88.7">GND</text>
<text x="213.4" y="84.6" transform="rotate(-90 213.4 84.6)">LED9</text>
<text x="55.4" y="91.5" transform="rotate(-90 55.4 91.5)">3.3K</text>
<text x="55.4" y="95.5">10K</text>
<text x="59" y="93.6">GND</text>
<text x="80.8" y="92.6">47K</text>
<text x="122.3" y="91.8" transform="rotate(-90 122.3 91.8)">3.3K</text>
<text x="124.1" y="95.6">10K</text>
<text x="125.9" y="93.8">GND</text>
<text x="149.7" y="92.8">47K</text>
<text x="184.7" y="92.2" transform="rotate(-90 184.7 92.2)">3.3K</text>
<text x="188.5" y="94.3">GND</text>
<text x="213.2" y="93">47K</text>
<text x="30" y="97.1">GND</text>
<text x="70.4" y="98" transform="rotate(-90 70.4 98)">2.2uf</text>
<text x="81.2" y="99.3" transform="rotate(-90 81.2 99.3)">LED2</text>
<text x="139.3" y="98.3" transform="rotate(-90 139.3 98.3)">4.7uf</text>
<text x="150" y="99.4" transform="rotate(-90 150 99.4)">LED6</text>
<text x="187.8" y="96.1">10K</text>
<text x="202.8" y="98.5" transform="rotate(-90 202.8 98.5)">10uf</text>
<text x="213.7" y="100.1" transform="rotate(-90 213.7 100.1)">LED10</text>
<text x="55.4" y="106.7" transform="rotate(-90 55.4 106.7)">3.3K</text>
<text x="59" y="103.4" transform="rotate(-90 59 103.4)">47K</text>
<text x="69.9" y="103.5">GND</text>
<text x="76.9" y="103.5">GND</text>
<text x="80.8" y="107.8">47K</text>
<text x="124.2" y="106.3" transform="rotate(-90 124.2 106.3)">3.3K</text>
<text x="127.9" y="103" transform="rotate(-90 127.9 103)">47K</text>
<text x="139.3" y="103.5">GND</text>
<text x="146.2" y="103.5">GND</text>
<text x="149.7" y="107.5">47K</text>
<text x="187.8" y="106.8" transform="rotate(-90 187.8 106.8)">3.3K</text>
<text x="191.4" y="103.5" transform="rotate(-90 191.4 103.5)">47K</text>
<text x="202.7" y="103.7">GND</text>
<text x="209.6" y="103.7">GND</text>
<text x="213.2" y="108">47K</text>
<text x="59" y="108.8">GND</text>
<text x="70.4" y="113.2" transform="rotate(-90 70.4 113.2)">2.2uf</text>
<text x="127.9" y="108.5">GND</text>
<text x="139.3" y="112.9" transform="rotate(-90 139.3 112.9)">4.7uf</text>
<text x="191.4" y="109">GND</text>
<text x="202.8" y="113.4" transform="rotate(-90 202.8 113.4)">10uf</text>
<text x="70.3" y="118.6">GND</text>
<text x="77.2" y="118.6">GND</text>
<text x="81.2" y="114.4" transform="rotate(-90 81.2 114.4)">LED8</text>
<text x="139.1" y="118.2">GND</text>
<text x="146" y="118.2">GND</text>
<text x="150" y="114.1" transform="rotate(-90 150 114.1)">LED4</text>
<text x="202.7" y="118.7">GND</text>
<text x="209.6" y="118.7">GND</text>
<text x="213.6" y="114.6" transform="rotate(-90 213.6 114.6)">LED12</text>
<text x="94.7" y="142.3">CV</text>
<text x="115.7" y="148.6">3.3K</text>
<text x="99.1" y="150.3">MASTER_TUNE</text>
<text x="110.7" y="153.5">+18V</text>
</g>
<g font-size="1.4" fill="#808080">
<text x="229.2" y="32.5">1</text>
<text x="229.2" y="34.1">2</text>
<text x="229.2" y="35.8">3</text>
<text x="253.7" y="34.1">1</text>
<text x="253.7" y="32.5">2</text>
<text x="229.2" y="41.2">2</text>
<text x="83.9" y="46.9" transform="rotate(-90 83.9 46.9)">3</text>
<text x="87.2" y="46.9" transform="rotate(-90 87.2 46.9)">1</text>
<text x="152.7" y="46.9" transform="rotate(-90 152.7 46.9)">3</text>
<text x="156" y="46.9" transform="rotate(-90 156 46.9)">1</text>
<text x="216.1" y="46.7" transform="rotate(-90 216.1 46.7)">3</text>
<text x="219.4" y="46.7" transform="rotate(-90 219.4 46.7)">1</text>
<text x="229.2" y="42.9">1</text>
<text x="55.1" y="53.8">1</text>
<text x="59.6" y="53.8">3</text>
<text x="85.6" y="51.4" transform="rotate(-90 85.6 51.4)">2</text>
<text x="154.4" y="51.4" transform="rotate(-90 154.4 51.4)">2</text>
<text x="217.8" y="51.2" transform="rotate(-90 217.8 51.2)">2</text>
<text x="57.5" y="56.7" transform="rotate(-90 57.5 56.7)">2</text>
<text x="120.8" y="54.1">1</text>
<text x="123.2" y="57" transform="rotate(-90 123.2 57)">2</text>
<text x="125.3" y="54.1">3</text>
<text x="183.2" y="54.5">1</text>
<text x="185.6" y="57.3" transform="rotate(-90 185.6 57.3)">2</text>
<text x="187.7" y="54.5">3</text>
<text x="29.9" y="70.5">1</text>
<text x="29.9" y="68.8">2</text>
<text x="54.1" y="67.5">1</text>
<text x="56.5" y="70.4" transform="rotate(-90 56.5 70.4)">2</text>
<text x="58.6" y="67.5">3</text>
<text x="120.9" y="67.8">1</text>
<text x="123.4" y="70.7" transform="rotate(-90 123.4 70.7)">2</text>
<text x="125.5" y="67.8">3</text>
<text x="183.3" y="68.2">1</text>
<text x="185.8" y="71" transform="rotate(-90 185.8 71)">2</text>
<text x="187.9" y="68.2">3</text>
<text x="21.3" y="76.6">2</text>
<text x="29.9" y="76.6">2</text>
<text x="21.3" y="78.2">1</text>
<text x="29.9" y="78.2">1</text>
<text x="53.9" y="82.5">1</text>
<text x="58.4" y="82.5">3</text>
<text x="120.8" y="82.8">1</text>
<text x="125.3" y="82.8">3</text>
<text x="183.2" y="83.2">1</text>
<text x="187.7" y="83.2">3</text>
<text x="56.3" y="85.4" transform="rotate(-90 56.3 85.4)">2</text>
<text x="123.2" y="85.7" transform="rotate(-90 123.2 85.7)">2</text>
<text x="185.6" y="86.1" transform="rotate(-90 185.6 86.1)">2</text>
<text x="53.9" y="97.7">1</text>
<text x="56.3" y="100.6" transform="rotate(-90 56.3 100.6)">2</text>
<text x="58.4" y="97.7">3</text>
<text x="122.7" y="97.4">1</text>
<text x="125.2" y="100.3" transform="rotate(-90 125.2 100.3)">2</text>
<text x="127.3" y="97.4">3</text>
<text x="186.3" y="97.9">1</text>
<text x="188.7" y="100.8" transform="rotate(-90 188.7 100.8)">2</text>
<text x="190.8" y="97.9">3</text>
<text x="98" y="146.1">1</text>
<text x="98" y="144.4">2</text>
<text x="111.1" y="146.1">1</text>
<text x="111.1" y="144.4">2</text>
</g>
<g font-size="1.2" fill="#c90d0c">
<text x="238.2" y="33.9">+</text>
<text x="71.5" y="66.8" transform="rotate(-90 71.5 66.8)">+</text>
<text x="140.4" y="67" transform="rotate(-90 140.4 67)">+</text>
<text x="203.9" y="67.3" transform="rotate(-90 203.9 67.3)">+</text>
<text x="71.4" y="80.5" transform="rotate(-90 71.4 80.5)">+</text>
<text x="140.2" y="80.8" transform="rotate(-90 140.2 80.8)">+</text>
<text x="203.8" y="81" transform="rotate(-90 203.8 81)">+</text>
<text x="71.5" y="95.5" transform="rotate(-90 71.5 95.5)">+</text>
<text x="140.4" y="95.8" transform="rotate(-90 140.4 95.8)">+</text>
<text x="203.9" y="96" transform="rotate(-90 203.9 96)">+</text>
<text x="71.5" y="110.7" transform="rotate(-90 71.5 110.7)">+</text>
<text x="140.4" y="110.4" transform="rotate(-90 140.4 110.4)">+</text>
<text x="203.9" y="110.9" transform="rotate(-90 203.9 110.9)">+</text>
</g>
</svg>
